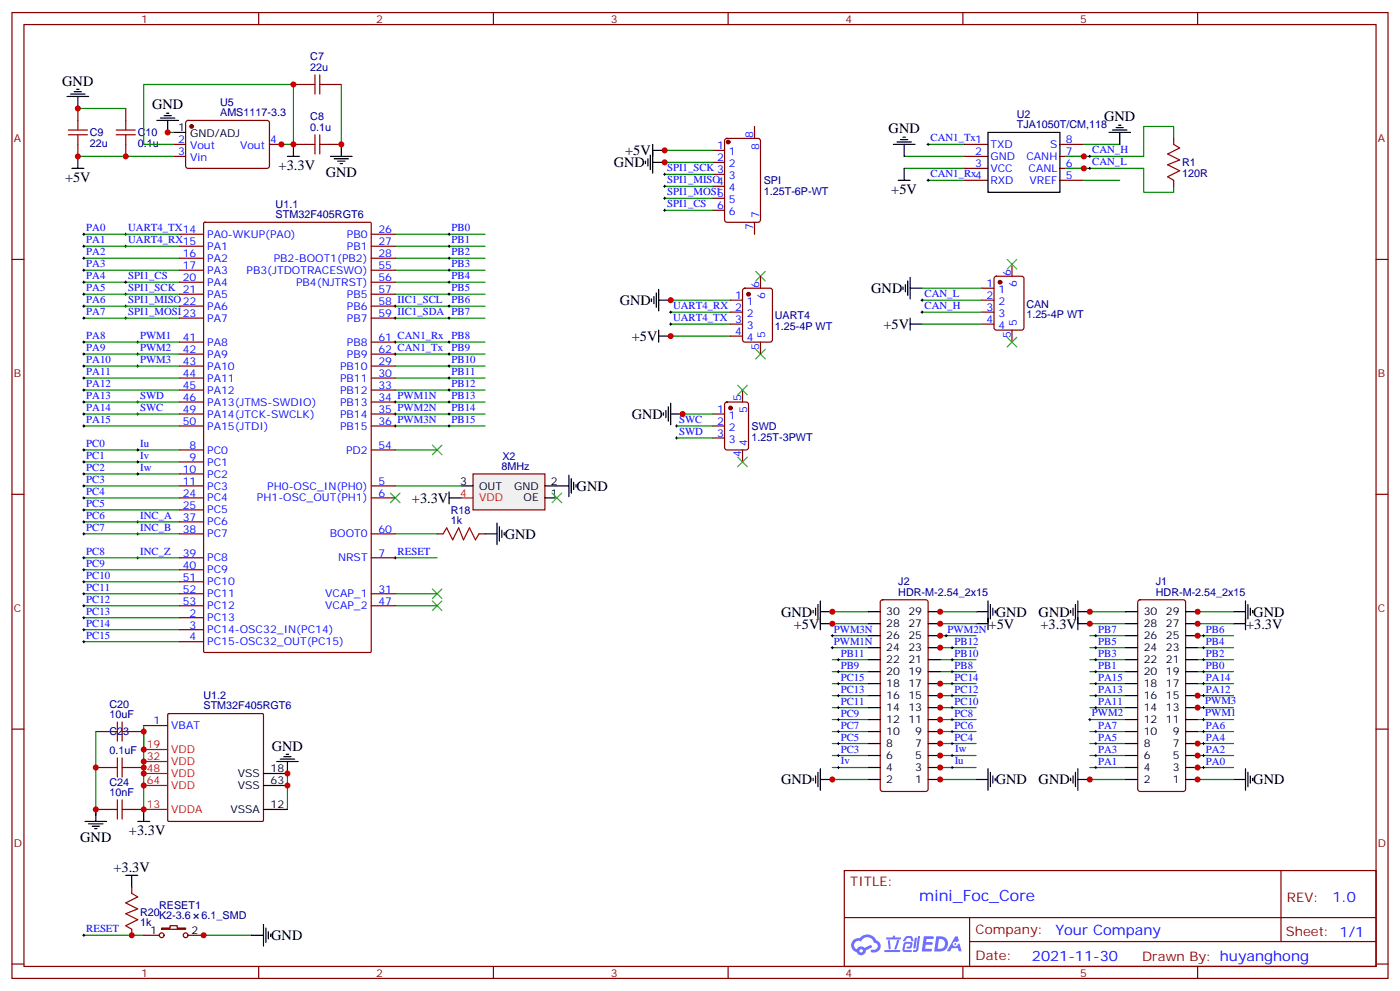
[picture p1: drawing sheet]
<svg xmlns="http://www.w3.org/2000/svg" width="412mm" height="292mm" viewBox="0 0 412 292" stroke-linecap="round" stroke-linejoin="round" font-family="sans-serif">
<g fill="none" stroke="#870000" stroke-width=".35">
<path d="M22.9 31.9v3.6M37 31.9v3.6M54.9 35.7l.5-.2h23.5l.5 .7-.1 12.9-.6 .5-23.6-.1-.4-.6v-12.7zM86.4 24.9h3.6M97 24.9h3.5M22.9 42.5v3.5M37 42.5v3.5M51.2 42.5h3.5M51.2 46h3.5M79.4 42.5h3.5M86.4 42.5h3.6M97 42.5h3.5"/>
<path d="M215.2 88.4h3.5M215.2 91.9h3.5M215.2 95.4h3.5M215.2 99h3.5M219 85l.4-.2h7.4l.7 .5v14.7l-.4 .7h-7.7l-.6-.4-.1-14.8zM224 81.3v3.5M213.7 118.6l.4-.2h5.7l.6 .4 .1 13-.5 .6-5.9 .1-.6-.5-.1-12.9zM218.7 114.8v3.6M224 100.7v3.5M209.9 121.9h3.5M209.9 125.4h3.5M209.9 128.9h3.5"/>
<path d="M218.7 132.5v3.5M128.8 157.2h1.7M141.1 157.2h1.8M38.8 261.2v1.8M38.8 273.6v1.7M42.3 275.3h4.6M47.6 273.2h2.5v-.7h2.1v.7h2.5v.4h-7.1zM55.4 275.3h4.6"/>
<circle cx="47.6" cy="275.3" r=".71"/>
<circle cx="54.7" cy="275.3" r=".71"/>
</g>
<g fill="#870000" stroke="#870000" stroke-width=".35">
<circle cx="56.4" cy="37.2" r=".53"/>
<circle cx="220.5" cy="86.6" r=".53"/>
<circle cx="215.2" cy="120.1" r=".53"/>
</g>
<g fill="none" stroke="#000" stroke-width=".35">
<path d="M19.8 28.4h6.3M20.8 27.7h4.2M21.9 27h2.1M22.6 26.3h.7M22.9 28.4v3.5M46.2 35.5h6.4M47.3 34.7h4.2M48.3 34h2.1M49 33.3h.7M49.4 35.5v3.5M51.2 39h3.5M21.2 49.6h3.5"/>
<path d="M22.9 46v3.6M84.7 46h3.5M86.4 42.5v3.5M97.4 46h6.3M98.4 46.7h4.3M99.5 47.4h2.1M100.2 48.2h.7M100.5 42.5v3.5M191.9 88v.7M192.6 87.3v2.1M193.3 86.3v4.2M194 99h3.6"/>
<path d="M194 85.2v6.3M194 97.2v3.5M194 88.4h3.6M196.8 119.8v4.2M197.6 118.7v6.4M195.4 121.5v.7M196.1 120.8v2.1M197.6 121.9h3.5M142.9 157.2h3.5M146.4 154v6.3M147.1 155v4.3M147.8 156.1v2.1"/>
<path d="M148.5 156.8v.7M37 257.7h3.6M38.8 257.7v3.5M74.1 275.3h3.5M77.6 272.2v6.3M78.3 273.2v4.3M79 274.3v2.1M79.7 275v.7"/>
</g>
<g fill="none" stroke="#008700" stroke-width=".35">
<path d="M22.9 31.9h14.1M49.4 39h1.8M100.5 24.9v17.6M22.9 46h28.3M51.2 42.5h-8.9v-17.6h44.1v17.6h-3.5M197.6 99h17.6M197.6 95.4h17.6M197.6 91.9h17.6M197.6 88.4h17.6M199.3 128.9h10.6M199.3 125.4h10.6M201.1 121.9h8.8"/>
<path d="M24.7 275.3h17.6M60 275.3h14.1"/>
</g>
<g fill="none" stroke="#a10000" stroke-width=".35">
<path d="M20.1 39.7h5.7M20.1 38.3h5.7M22.9 35.5v2.8M22.9 39.7v2.8M34.2 39.7h5.7M34.2 38.3h5.7M37 35.5v2.8M37 39.7v2.8M90 24.9h2.8M92.8 22v5.7M92.8 39.7v5.6M94.2 22v5.7"/>
<path d="M94.2 39.7v5.6M94.2 24.9h2.8M90 42.5h2.8M94.2 42.5h2.8M130.5 157.2l1.1-1.8 1.7 3.5 1.8-3.5 1.4 3.5 1.8-3.5 1.8 3.5 1-1.7M38.8 263l1.8 1.1-3.6 1.7 3.6 1.8-3.6 1.4 3.6 1.8-3.6 1.7 1.8 1.1"/>
</g>
<g fill="none" stroke="#3c3" stroke-width=".35">
<path d="M222.6 79.9l2.8 2.8M225.4 79.9l-2.8 2.8M217.3 113.4l2.8 2.8M220.1 113.4l-2.8 2.8M222.6 102.8l2.8 2.9M225.4 102.8l-2.8 2.9M127.4 131.1l2.8 2.8M130.2 131.1l-2.8 2.8M217.3 134.6l2.8 2.8M220.1 134.6l-2.8 2.8M115 145.2l2.8 2.8M117.8 145.2l-2.8 2.8"/>
<path d="M127.4 173.4l2.8 2.8M127.4 176.9l2.8 2.8M130.2 173.4l-2.8 2.8M130.2 176.9l-2.8 2.8"/>
</g>
<g fill="none" stroke="#000" stroke-width=".29">
<path d="M36.7 72.5h.7M36.7 69h.7M37 68.6v.7M37 72.1v.7M36.7 90.1h.7M36.7 93.7h.7M36.7 86.6h.7M37 86.3v.7M37 89.8v.7M37 93.3v.7M116.1 90.1h.7M116.1 93.7h.7"/>
<path d="M116.4 89.8v.7M116.4 93.3v.7M197.2 95.4h.7M197.2 91.9h.7M197.6 91.5v.8M197.6 95.1v.7M40.2 118.4h.7M40.6 118v.7M116.1 100.7h.7M116.1 104.2h.7M116.4 100.4v.7M116.4 103.9v.7"/>
<path d="M40.2 121.9h.7M40.6 121.5v.7M199 128.9h.7M199 125.4h.7M199.3 125.1v.7M199.3 128.6v.7M40.2 157.2h.7M40.2 153.6h.7M40.6 153.3v.7M40.6 156.8v.7M40.2 164.2h.7M40.6 163.9v.7"/>
<path d="M116.1 164.2h.7M116.4 163.9v.7M24.3 275.3h.7M24.7 275v.7"/>
</g>
<path d="M139.3 139.5h21.2v10.6h-21.2z" fill="#f0f0f0" stroke="#870000" stroke-width=".35"/>
<g fill="none" stroke="#000" stroke-width=".35">
<path d="M190.1 47.4v.8M190.9 46.7v2.2M191.6 45.7v4.2M192.3 44.3h3.5M192.3 42.5v8.5M192.3 47.8h3.5M167.6 139.9v6.3M132.3 146.6h3.5M132.3 144.8v3.5M135.8 143.1h3.5M160.5 146.6h3.5M160.5 143.1h7.1"/>
<path d="M168.3 140.9v4.3M169 142v2.1M169.7 142.7v.7M239.5 179.7v.7M240.2 179v2.2M240.9 178v4.2M241.7 176.9v8.5M291 176.9v8.5M291.7 178v4.2M292.5 179v2.2M293.2 179.7v.7M315.4 179.7v.7"/>
<path d="M316.1 179v2.2M316.8 178v4.2M317.5 176.9v8.5M366.9 176.9v8.5M367.6 178v4.2M368.3 179v2.2M369 179.7v.7M241.7 183.6h3.5M241.7 180.1h3.5M255.8 183.6h3.5M255.8 180.1h3.5M255.8 197.7h3.5"/>
<path d="M255.8 194.2h3.5M255.8 190.7h3.5M255.8 187.1h3.5M273.4 183.6h3.5M273.4 180.1h3.5M273.4 197.7h3.5M273.4 194.2h3.5M273.4 190.7h3.5M273.4 187.1h3.5M287.5 183.6h3.5M287.5 180.1h3.5M317.5 183.6h3.5"/>
<path d="M317.5 180.1h3.5M331.6 183.6h3.5M331.6 180.1h3.5M331.6 197.7h3.5M331.6 194.2h3.5M331.6 190.7h3.5M331.6 187.1h3.5M349.2 183.6h3.6M349.2 180.1h3.6M349.2 197.7h3.6M349.2 194.2h3.6M349.2 190.7h3.6"/>
<path d="M349.2 187.1h3.6M363.4 183.6h3.5M363.4 180.1h3.5M255.8 218.9h3.5M255.8 215.4h3.5M255.8 211.8h3.5M255.8 208.3h3.5M255.8 204.8h3.5M255.8 201.3h3.5M273.4 218.9h3.5M273.4 215.4h3.5M273.4 211.8h3.5"/>
<path d="M273.4 208.3h3.5M273.4 204.8h3.5M273.4 201.3h3.5M331.6 218.9h3.5M331.6 215.4h3.5M331.6 211.8h3.5M331.6 208.3h3.5M331.6 204.8h3.5M331.6 201.3h3.5M349.2 218.9h3.6M349.2 215.4h3.6M349.2 211.8h3.6"/>
<path d="M349.2 208.3h3.6M349.2 204.8h3.6M349.2 201.3h3.6M28.2 238.3v3.5M42.3 238.3v3.5M77.6 238.3h7.1M77.6 231.2h7.1M81.5 224.2h6.3M82.5 223.5h4.3M83.6 222.8h2.1M84.3 222.1h.7M84.7 224.2v3.5h-7.1"/>
<path d="M239.5 229.1v.7M240.2 228.4v2.1M240.9 227.4v4.2M241.7 226.3v6.4M241.7 229.5h3.5M255.8 229.5h3.5M255.8 226h3.5M255.8 222.4h3.5M273.4 229.5h3.5M273.4 226h3.5M273.4 222.4h3.5M287.5 229.5h3.5"/>
<path d="M291 226.3v6.4M291.7 227.4v4.2M292.5 228.4v2.1M293.2 229.1v.7M315.4 229.1v.7M316.1 228.4v2.1M316.8 227.4v4.2M317.5 226.3v6.4M317.5 229.5h3.5M331.6 229.5h3.5M331.6 226h3.5M331.6 222.4h3.5"/>
<path d="M349.2 229.5h3.6M349.2 226h3.6M349.2 222.4h3.6M363.4 229.5h3.5M366.9 226.3v6.4M367.6 227.4v4.2M368.3 228.4v2.1M369 229.1v.7M25 241.8h6.4M26.1 242.5h4.2M27.2 243.2h2.1M27.9 243.9h.7"/>
<path d="M40.6 241.8h3.5"/>
</g>
<path d="M135.8 146.6h3.5M42.3 238.3h7.1M42.3 220.7h7.1M42.3 224.2h7.1M42.3 227.7h7.1M42.3 231.2h7.1" fill="none" stroke="#f00" stroke-width=".35"/>
<path d="M162.6 145.2l2.9 2.8M165.5 145.2l-2.9 2.8" fill="none" stroke="#3c3" stroke-width=".35"/>
<g fill="none" stroke="#008700" stroke-width=".35">
<path d="M195.8 44.3h14.1M195.8 47.8h14.1M195.8 51.3h14.1M195.8 54.9h14.1M195.8 58.4h14.1M24.7 69h28.2M24.7 72.5h28.2M24.7 79.6h28.2M24.7 76h28.2M116.4 69h26.5M116.4 72.5h26.5M116.4 79.6h26.5"/>
<path d="M116.4 76h26.5M195.8 61.9h14.1M24.7 86.6h28.2M24.7 83.1h28.2M24.7 93.7h28.2M24.7 90.1h28.2M116.4 86.6h26.5M116.4 83.1h26.5M116.4 93.7h26.5M116.4 90.1h26.5M24.7 100.7h28.2M24.7 104.2h28.2"/>
<path d="M24.7 111.3h28.2M24.7 107.8h28.2M24.7 118.4h28.2M24.7 114.8h28.2M116.4 100.7h26.5M116.4 104.2h26.5M116.4 111.3h26.5M116.4 107.8h26.5M116.4 118.4h26.5M116.4 114.8h26.5M24.7 136h28.2M24.7 132.5h28.2"/>
<path d="M24.7 125.4h28.2M24.7 121.9h28.2M24.7 139.5h28.2M116.4 132.5h12.4M116.4 125.4h26.5M116.4 121.9h26.5M24.7 143.1h28.2M24.7 157.2h28.2M24.7 150.1h28.2M24.7 146.6h28.2M24.7 153.6h28.2M116.4 143.1h19.4"/>
<path d="M116.4 157.2h12.4M24.7 164.2h28.2M24.7 178.3h28.2M24.7 174.8h28.2M24.7 167.7h28.2M24.7 171.3h28.2M116.4 164.2h12.4M116.4 178.3h12.4M116.4 174.8h12.4M24.7 181.9h28.2M24.7 188.9h28.2M24.7 185.4h28.2"/>
<path d="M245.2 187.1h10.6M245.2 183.6h10.6M245.2 180.1h10.6M245.2 197.7h10.6M245.2 190.7h10.6M245.2 194.2h10.6M276.9 187.1h10.6M276.9 183.6h10.6M276.9 180.1h10.6M276.9 197.7h10.6M276.9 190.7h10.6M276.9 194.2h10.6"/>
<path d="M321 187.1h10.6M321 183.6h10.6M321 180.1h10.6M321 197.7h10.6M321 190.7h10.6M321 194.2h10.6M352.8 187.1h10.6M352.8 183.6h10.6M352.8 180.1h10.6M352.8 197.7h10.6M352.8 190.7h10.6M352.8 194.2h10.6"/>
<path d="M28.2 215.4v24.7M42.3 213.6v24.7M245.2 201.3h10.6M245.2 215.4h10.6M245.2 211.8h10.6M245.2 204.8h10.6M245.2 208.3h10.6M245.2 218.9h10.6M276.9 201.3h10.6M276.9 215.4h10.6M276.9 211.8h10.6M276.9 204.8h10.6"/>
<path d="M276.9 208.3h10.6M276.9 218.9h10.6M321 201.3h10.6M321 215.4h10.6M321 211.8h10.6M321 204.8h10.6M321 208.3h10.6M321 218.9h10.6M352.8 201.3h10.6M352.8 215.4h10.6M352.8 211.8h10.6M352.8 204.8h10.6"/>
<path d="M352.8 208.3h10.6M352.8 218.9h10.6M84.7 227.7v10.6M245.2 229.5h10.6M245.2 226h10.6M245.2 222.4h10.6M276.9 229.5h10.6M276.9 226h10.6M276.9 222.4h10.6M321 229.5h10.6M321 226h10.6M321 222.4h10.6"/>
<path d="M352.8 229.5h10.6M352.8 226h10.6M352.8 222.4h10.6"/>
</g>
<g fill="none" stroke="#000" stroke-width=".29">
<path d="M195.4 51.3h.7M195.4 54.9h.7M195.4 58.4h.7M195.8 51v.7M195.8 54.5v.7M195.8 58v.7M195.4 61.9h.7M195.8 61.6v.7M36.7 83.1h.7M37 82.7v.7M40.2 107.8h.7M40.2 104.2h.7"/>
<path d="M40.2 100.7h.7M40.6 100.4v.7M40.6 103.9v.7M40.6 107.4v.7M116.1 118.4h.7M116.4 118v.7M40.2 132.5h.7M40.2 136h.7M40.2 139.5h.7M40.6 132.1v.7M40.6 135.6v.7M40.6 139.2v.7"/>
<path d="M116.1 125.4h.7M116.1 121.9h.7M116.4 121.5v.7M116.4 125.1v.7"/>
</g>
<g fill="none" stroke="#870000" stroke-width=".35">
<path d="M3.5 3.7h405.4v284.3h-405.4zM7.1 7.2h398.2v277.3h-398.2zM76.2 3.7v3.5M145.3 3.7v3.5M214.5 3.7v3.5M283.6 3.7v3.5M352.8 3.7v3.5M222.2 37.2v3.5M209.9 44.3h3.5M209.9 47.8h3.5M209.9 51.3h3.5M209.9 54.9h3.5"/>
<path d="M209.9 58.4h3.5M213.7 41l.4-.3h9.2l.7 .5v23.5l-.4 .7h-9.5l-.6-.4-.1-23.5zM3.5 76.4h3.6M52.9 69h7.1M52.9 72.5h7.1M52.9 76h7.1M52.9 79.6h7.1M60 65.6l.3-.2h48.7l.3 .2 .1 126.1-.2 .3-48.9 .1-.3-.2zM109.4 69h7M109.4 72.5h7M109.4 76h7M109.4 79.6h7"/>
<path d="M209.9 61.9h3.5M222.2 65.4v3.6M405.3 76.4h3.6M52.9 83.1h7.1M52.9 86.6h7.1M52.9 90.1h7.1M52.9 93.7h7.1M109.4 83.1h7M109.4 86.6h7M109.4 90.1h7M109.4 93.7h7M52.9 107.8h7.1"/>
<path d="M52.9 111.3h7.1M52.9 114.8h7.1M52.9 118.4h7.1M52.9 100.7h7.1M52.9 104.2h7.1M109.4 107.8h7M109.4 111.3h7M109.4 114.8h7M109.4 118.4h7M109.4 100.7h7M109.4 104.2h7M52.9 121.9h7.1"/>
<path d="M52.9 125.4h7.1M52.9 132.5h7.1M52.9 136h7.1M52.9 139.5h7.1M109.4 121.9h7M109.4 125.4h7M109.4 132.5h7M3.5 145.5h3.6M52.9 143.1h7.1M52.9 146.6h7.1M52.9 150.1h7.1M52.9 153.6h7.1"/>
<path d="M52.9 157.2h7.1M109.4 143.1h7M109.4 146.6h7M109.4 157.2h7M405.3 145.5h3.6M52.9 164.2h7.1M52.9 167.7h7.1M52.9 171.3h7.1M52.9 174.8h7.1M52.9 178.3h7.1M109.4 164.2h7M109.4 174.8h7"/>
<path d="M109.4 178.3h7M259.5 176.8l.5-.2h12.7l.6 .4 .1 55.3-.5 .7h-12.9l-.7-.5v-55.2zM335.4 176.8l.4-.2h12.7l.7 .4v55.3l-.4 .7h-13l-.6-.5-.1-55.2zM52.9 181.9h7.1M52.9 185.4h7.1M52.9 188.9h7.1M3.5 214.7h3.6M28.2 215.4h3.5M38.8 215.4h3.5M42.3 213.6h7.1M49.4 210.3l.3-.2h27.6l.3 .2v31.2l-.2 .3h-27.7l-.3-.2zM405.3 214.7h3.6"/>
<path d="M28.2 226h3.5M28.2 238.3h3.5M38.8 226h3.5M38.8 238.3h3.5M248.7 256.3h156.6v28.2h-156.6zM377.3 256.3v20.9M248.7 270.1h156.5M285.6 277.2h119.6M285.6 270.1v14.2M3.5 283.8h3.6M76.2 284.5v3.5M145.3 284.5v3.5"/>
<path d="M214.5 284.5v3.5M283.6 284.5v3.5M352.8 284.5v3.5M405.3 283.8h3.6"/>
</g>
<path d="M31.7 215.4h2.9M34.6 212.5v5.7M36 215.4h2.8M36 212.5v5.7M31.7 226h2.9M31.7 238.3h2.9M34.6 223.1v5.7M34.6 235.5v5.6M36 223.1v5.7M36 235.5v5.6M36 226h2.8M36 238.3h2.8" fill="none" stroke="#a10000" stroke-width=".35"/>
<circle cx="214.5" cy="41.8" r=".53" fill="#870000" stroke="#870000" stroke-width=".35"/>
<g fill="#5487ff">
<path d="M272.1 275.6h2.6l.3 .2-.1 .6h-2l-.1 1h1.6l.4 .4-.4 .3h-1.7l-.2 1.2 1.8 .1 .3 .3-.2 .4h-2.9z"/>
<path d="M281.4 275.7h.7l.4 1.3-.7 .3a.74 .74 0 0 0-1.1 .3 .74 .74 0 0 0 .5 1.1 .74 .74 0 0 0 .9-.7l.5-.3 .7 2.4h-.9l-.2-1h-1.9l-.5 1h-.9z"/>
<path d="M269.5 276.1h.6l-.4 2.9a.31 .31 0 0 1-.3 .3 .31 .31 0 0 1-.3-.3z"/>
<path d="M270.4 275.6h.6l-.5 4a.89 .89 0 0 1-.7 .7 .89 .89 0 0 1-.9-.3l1-.5z"/>
<path d="M266.8 275.8l.6-.2 1.2 .1 .5 1.3-.6 .1-.4-.9-1 .1a.95 .95 0 0 1-1 .8l-.1-.2z"/>
<path d="M266.4 277.5l1.8-.2a1.04 1.04 0 0 1 .6 1.1 1.04 1.04 0 0 1-.8 .9h-.7a.29 .29 0 0 1-.3-.4 .29 .29 0 0 1 .3-.2h.7l.2-.8h-1.4l-.4 1.7 1.9 .1a.29 .29 0 0 1 .3 .3 .29 .29 0 0 1-.3 .3h-2l-.4-.3 .2-2.1z"/>
<path d="M260.5 279.7h4.4a.3 .3 0 0 1 .3 .3 .3 .3 0 0 1-.3 .3h-4.3z"/>
<path d="M264.3 276.8h.6l-.5 1.6a1.02 1.02 0 0 1-.7 1.2l-.2-.3z"/>
<path d="M261.5 276.8h.6l.3 2.4-.3 .3-.3-.2z"/>
<path d="M261.1 276h1.9l.2-.5h.5l-.1 .5h1.5a.29 .29 0 0 1 .3 .3 .29 .29 0 0 1-.3 .3h-3.9z"/>
<path d="M275.8 275.6l-.6 4.5h1.4a2.27 2.27 0 0 0 2.7-2.3 2.27 2.27 0 0 0-2.7-2.2zM276.6 276.4a1.5 1.5 0 0 1 1.8 1.6 1.5 1.5 0 0 1-1.9 1.3h-.3z"/>
<path d="M251.4 276.8a2.09 2.09 0 0 0 1 3.5 1.37 1.37 0 0 0 1.5 .9 1.37 1.37 0 0 0 1.1-1.4l2-1-.5-.7-1.8 1a1.4 1.4 0 0 0-2.3 .4 1.32 1.32 0 0 1-.6-1.9 1.32 1.32 0 0 1 1.9-.4 2.02 2.02 0 0 1 2-1.3 2.02 2.02 0 0 1 1.8 1.6 1.09 1.09 0 0 1 1.1 1.4 1.09 1.09 0 0 1-1.6 .7 .41 .41 0 0 0-.5 .3 .41 .41 0 0 0 .4 .5 1.89 1.89 0 0 0 2.4-1.2 1.89 1.89 0 0 0-1.2-2.4 2.98 2.98 0 0 0-5-.6l-1 .1zM253.2 279.9a.52 .52 0 0 1 1 0 .52 .52 0 0 1-1 0z"/>
<circle cx="281.4" cy="277.9" r=".28"/>
</g>
<g fill="none" stroke="#870000" stroke-width=".35">
<path d="M284 42.5h7M284 46h7M284 49.6h7M284 53.1h7M312.2 42.5h7.1M312.2 46h7.1M312.2 49.6h7.1M312.2 53.1h7.1M345.7 40.7v1.8M345.7 53.1v1.8M298.1 77.8v3.5M289.3 84.8h3.5"/>
<path d="M289.3 88.4h3.5M289.3 91.9h3.5M289.3 95.4h3.5M293 81.5l.5-.2h7.4l.7 .4v14.8l-.4 .6-7.7 .1-.6-.5-.1-14.7zM298.1 97.2v3.5"/>
</g>
<g fill="none" stroke="#000" stroke-width=".35">
<path d="M291 39h21.2v17.6h-21.2zM326.7 39h6.3M327.7 38.3h4.3M328.8 37.6h2.1M329.5 36.9h.7M329.8 39v3.5M263.2 42.5h6.3M264.2 41.8h4.3M264.6 53.1h3.5M265.3 41.1h2.1M266 40.4h.7M266.3 42.5v3.5"/>
<path d="M266.3 49.6v3.5M266 84.5v.7M266.7 83.8v2.1M267.4 82.7v4.3M268.1 84.8h3.5M268.1 81.7v6.3M268.1 93.7v3.5M268.1 95.4h3.5"/>
</g>
<g fill="none" stroke="#008700" stroke-width=".35">
<path d="M266.3 46h17.7M266.3 49.6h17.7M273.4 42.5h10.6M273.4 53.1h10.6M314 49.6h22.9v7h8.8v-1.7M319.3 42.5h10.5M319.3 53.1h10.5M345.7 40.7v-3.5h-8.8v8.8h-22.9M271.6 84.8h17.7M271.6 88.4h17.7M271.6 91.9h17.7M271.6 95.4h17.7"/>
<path d="M42.3 215.4v5.3M42.3 226v1.7"/>
</g>
<g fill="none" stroke="#000" stroke-width=".29">
<path d="M273 42.5h.8M273 53.1h.8M273.4 42.2v.7M273.4 52.7v.7M320.7 46h.7M320.7 49.6h.7M321 45.7v.7M321 49.2v.7M24.3 69h.7M24.3 72.5h.7M24.3 76h.7M24.3 79.6h.7"/>
<path d="M24.7 68.6v.7M24.7 72.1v.7M24.7 75.7v.7M24.7 79.2v.7M131.9 69h.7M131.9 72.5h.7M131.9 76h.7M131.9 79.6h.7M132.3 68.6v.7M132.3 72.1v.7M132.3 75.7v.7M132.3 79.2v.7"/>
<path d="M24.3 83.1h.7M24.3 86.6h.7M24.3 90.1h.7M24.3 93.7h.7M24.7 82.7v.7M24.7 86.3v.7M24.7 89.8v.7M24.7 93.3v.7M131.9 83.1h.7M131.9 86.6h.7M131.9 90.1h.7M131.9 93.7h.7"/>
<path d="M132.3 82.7v.7M132.3 86.3v.7M132.3 89.8v.7M132.3 93.3v.7M271.3 88.4h.7M271.3 91.9h.7M271.6 88v.7M271.6 91.5v.8M24.3 100.7h.7M24.3 104.2h.7M24.3 107.8h.7M24.3 111.3h.7"/>
<path d="M24.3 114.8h.7M24.3 118.4h.7M24.7 100.4v.7M24.7 103.9v.7M24.7 107.4v.7M24.7 110.9v.8M24.7 114.5v.7M24.7 118v.7M131.9 100.7h.7M131.9 104.2h.7M131.9 107.8h.7M131.9 111.3h.7"/>
<path d="M131.9 114.8h.7M131.9 118.4h.7M132.3 100.4v.7M132.3 103.9v.7M132.3 107.4v.7M132.3 110.9v.8M132.3 114.5v.7M132.3 118v.7M24.3 121.9h.7M24.3 125.4h.7M24.3 132.5h.7M24.3 136h.7"/>
<path d="M24.3 139.5h.7M24.7 121.5v.7M24.7 125.1v.7M24.7 132.1v.7M24.7 135.6v.7M24.7 139.2v.7M131.9 121.9h.7M131.9 125.4h.7M132.3 121.5v.7M132.3 125.1v.7M24.3 143.1h.7M24.3 146.6h.7"/>
<path d="M24.3 150.1h.7M24.3 153.6h.7M24.3 157.2h.7M24.7 142.7v.7M24.7 146.2v.7M24.7 149.8v.7M24.7 153.3v.7M24.7 156.8v.7M24.3 164.2h.7M24.3 167.7h.7M24.3 171.3h.7M24.3 174.8h.7"/>
<path d="M24.3 178.3h.7M24.7 163.9v.7M24.7 167.4v.7M24.7 170.9v.7M24.7 174.4v.8M24.7 178v.7M24.3 181.9h.7M24.3 185.4h.7M24.3 188.9h.7M24.7 181.5v.7M24.7 185v.7M24.7 188.6v.7"/>
<path d="M244.8 187.1h.7M244.8 190.7h.7M245.2 186.8v.7M245.2 190.3v.7M246.6 197.7h.7M246.6 194.2h.7M246.9 193.9v.7M246.9 197.4v.7M278.3 187.1h.7M278.7 186.8v.7M280.1 190.7h.7M280.1 197.7h.7"/>
<path d="M280.1 194.2h.7M280.5 190.3v.7M280.5 193.9v.7M280.5 197.4v.7M322.4 187.1h.7M322.4 190.7h.7M322.4 197.7h.7M322.4 194.2h.7M322.8 186.8v.7M322.8 190.3v.7M322.8 193.9v.7M322.8 197.4v.7"/>
<path d="M354.2 187.1h.7M354.2 190.7h.7M354.2 197.7h.7M354.2 194.2h.7M354.5 186.8v.7M354.5 190.3v.7M354.5 193.9v.7M354.5 197.4v.7M246.6 211.8h.7M246.6 208.3h.7M246.6 218.9h.7M246.6 215.4h.7"/>
<path d="M246.6 204.8h.7M246.6 201.3h.7M246.9 200.9v.7M246.9 204.4v.7M246.9 208v.7M246.9 211.5v.7M246.9 215v.7M246.9 218.5v.8M280.1 211.8h.7M280.1 208.3h.7M280.1 218.9h.7M280.1 215.4h.7"/>
<path d="M280.1 204.8h.7M280.1 201.3h.7M280.5 200.9v.7M280.5 204.4v.7M280.5 208v.7M280.5 211.5v.7M280.5 215v.7M280.5 218.5v.8M320.7 211.8h.7M321 211.5v.7M322.4 208.3h.7M322.4 218.9h.7"/>
<path d="M322.4 215.4h.7M322.4 204.8h.7M322.4 201.3h.7M322.8 200.9v.7M322.8 204.4v.7M322.8 208v.7M322.8 215v.7M322.8 218.5v.8M354.2 211.8h.7M354.2 208.3h.7M354.2 218.9h.7M354.2 215.4h.7"/>
<path d="M354.2 204.8h.7M354.2 201.3h.7M354.5 200.9v.7M354.5 204.4v.7M354.5 208v.7M354.5 211.5v.7M354.5 215v.7M354.5 218.5v.8M246.6 222.4h.7M246.6 226h.7M246.9 222.1v.7M246.9 225.6v.7"/>
<path d="M280.1 222.4h.7M280.1 226h.7M280.5 222.1v.7M280.5 225.6v.7M322.4 222.4h.7M322.4 226h.7M322.8 222.1v.7M322.8 225.6v.7M354.2 222.4h.7M354.2 226h.7M354.5 222.1v.7M354.5 225.6v.7"/>
</g>
<path d="M345.7 42.5l1.8 1.1-3.5 1.7 3.5 1.8-3.5 1.4 3.5 1.8-3.5 1.7 1.7 1.1" fill="none" stroke="#a10000" stroke-width=".35"/>
<circle cx="294.6" cy="83.1" r=".53" fill="#870000" stroke="#870000" stroke-width=".35"/>
<path d="M296.7 76.4l2.8 2.8M299.5 76.4l-2.8 2.8M296.7 99.3l2.8 2.8M299.5 99.3l-2.8 2.8" fill="none" stroke="#3c3" stroke-width=".35"/>
<g fill="#c00">
<circle cx="37" cy="46" r=".88"/>
<circle cx="22.9" cy="46" r=".88"/>
<circle cx="22.9" cy="31.9" r=".88"/>
<circle cx="86.4" cy="42.5" r=".88"/>
<circle cx="86.4" cy="24.9" r=".88"/>
<circle cx="100.5" cy="42.5" r=".88"/>
<circle cx="38.8" cy="275.3" r=".88"/>
<circle cx="42.3" cy="220.7" r=".88"/>
<circle cx="42.3" cy="224.2" r=".88"/>
<circle cx="42.3" cy="227.7" r=".88"/>
<circle cx="42.3" cy="231.2" r=".88"/>
<circle cx="84.7" cy="231.2" r=".88"/>
<circle cx="42.3" cy="238.3" r=".88"/>
<circle cx="84.7" cy="227.7" r=".88"/>
<circle cx="28.2" cy="238.3" r=".88"/>
<circle cx="352.8" cy="229.5" r=".88"/>
<circle cx="352.8" cy="226" r=".88"/>
<circle cx="352.8" cy="218.9" r=".88"/>
<circle cx="352.8" cy="222.4" r=".88"/>
<circle cx="352.8" cy="208.3" r=".88"/>
<circle cx="352.8" cy="204.8" r=".88"/>
<circle cx="352.8" cy="180.1" r=".88"/>
<circle cx="352.8" cy="183.6" r=".88"/>
<circle cx="352.8" cy="187.1" r=".88"/>
<circle cx="321" cy="229.5" r=".88"/>
<circle cx="321" cy="180.1" r=".88"/>
<circle cx="321" cy="183.6" r=".88"/>
<circle cx="276.9" cy="222.4" r=".88"/>
<circle cx="276.9" cy="218.9" r=".88"/>
<circle cx="276.9" cy="226" r=".88"/>
<circle cx="276.9" cy="229.5" r=".88"/>
<circle cx="276.9" cy="208.3" r=".88"/>
<circle cx="276.9" cy="204.8" r=".88"/>
<circle cx="276.9" cy="211.8" r=".88"/>
<circle cx="276.9" cy="215.4" r=".88"/>
<circle cx="276.9" cy="190.7" r=".88"/>
<circle cx="276.9" cy="201.3" r=".88"/>
<circle cx="276.9" cy="180.1" r=".88"/>
<circle cx="276.9" cy="183.6" r=".88"/>
<circle cx="276.9" cy="187.1" r=".88"/>
<circle cx="245.2" cy="229.5" r=".88"/>
<circle cx="245.2" cy="180.1" r=".88"/>
<circle cx="245.2" cy="183.6" r=".88"/>
<circle cx="195.8" cy="47.8" r=".88"/>
<circle cx="195.8" cy="44.3" r=".88"/>
<circle cx="201.1" cy="121.9" r=".88"/>
<circle cx="197.6" cy="88.4" r=".88"/>
<circle cx="197.6" cy="99" r=".88"/>
<circle cx="60" cy="275.3" r=".88"/>
<circle cx="82.9" cy="42.5" r=".88"/>
<circle cx="49.4" cy="39" r=".88"/>
<circle cx="319.3" cy="46" r=".88"/>
<circle cx="319.3" cy="49.6" r=".88"/>
<circle cx="42.3" cy="215.4" r=".88"/>
<circle cx="42.3" cy="226" r=".88"/>
<circle cx="28.2" cy="226" r=".88"/>
</g>
<text font-size="4.6" fill="#00f" x="270.8" y="265.3">mini_Foc_Core</text>
<g font-size="4.2">
<text x="18.3" y="25.2">GND</text>
<text x="44.8" y="32.2">GND</text>
<text x="325.3" y="35.7">GND</text>
<text x="261.8" y="39.3">GND</text>
<text x="184.1" y="45.7">+5V</text>
<text x="19.2" y="53.5">+5V</text>
<text x="82.1" y="50">+3.3V</text>
<text x="96" y="52.1">GND</text>
<text x="180.8" y="49.2">GND</text>
<text x="262.5" y="57">+5V</text>
<text x="182.6" y="89.8">GND</text>
<text x="256.7" y="86.3">GND</text>
<text x="186.1" y="100.4">+5V</text>
<text x="260.2" y="96.8">+5V</text>
<text x="186.1" y="123.4">GND</text>
<text x="121.3" y="148.1">+3.3V</text>
<text x="169.9" y="144.5">GND</text>
<text x="148.7" y="158.6">GND</text>
<text x="230.1" y="181.5">GND</text>
<text x="233.8" y="185.1">+5V</text>
<text x="291.2" y="185.1">+5V</text>
<text x="293.3" y="181.5">GND</text>
<text x="306" y="181.5">GND</text>
<text x="306.5" y="185.1">+3.3V</text>
<text x="367.1" y="185.1">+3.3V</text>
<text x="369.2" y="181.5">GND</text>
<text x="80.1" y="221.1">GND</text>
<text x="230.1" y="230.9">GND</text>
<text x="293.3" y="230.9">GND</text>
<text x="306" y="230.9">GND</text>
<text x="369.2" y="230.9">GND</text>
<text x="38" y="245.8">+3.3V</text>
<text x="23.6" y="247.8">GND</text>
<text x="33.4" y="256.7">+3.3V</text>
<text x="79.9" y="276.8">GND</text>
</g>
<g font-size="4.2" fill="#00f">
<text x="392.5" y="265.6">1.0</text>
<text x="310.9" y="275.1">Your Company</text>
<text x="304" y="282.9">2021-11-30</text>
</g>
<g font-size="3.9" fill="#800">
<text x="250.5" y="260.9">TITLE:</text>
<text x="379.1" y="265.6">REV:</text>
<text x="287.4" y="275.1">Company:</text>
<text x="378.7" y="275.7">Sheet: 1/1</text>
<text x="287.4" y="282.8">Date:</text>
<text x="336.4" y="282.8">Drawn By: huyanghong</text>
</g>
<g font-size="3.2" fill="#800">
<text x="41.6" y="6.7">1</text>
<text x="110.8" y="6.7">2</text>
<text x="179.9" y="6.7">3</text>
<text x="249.1" y="6.7">4</text>
<text x="318.2" y="6.7">5</text>
<text x="4.1" y="41.8">A</text>
<text x="405.9" y="41.8">A</text>
<text x="4.1" y="110.9">B</text>
<text x="405.9" y="110.9">B</text>
<text x="4.1" y="180.1">C</text>
<text x="405.9" y="180.1">C</text>
<text x="4.1" y="249.2">D</text>
<text x="405.9" y="249.2">D</text>
<text x="41.6" y="287.5">1</text>
<text x="110.8" y="287.5">2</text>
<text x="179.9" y="287.5">3</text>
<text x="249.1" y="287.5">4</text>
<text x="318.2" y="287.5">5</text>
</g>
<g font-size="3.2" fill="#000080">
<text x="91.4" y="17.8">C7</text>
<text x="91.4" y="21">22u</text>
<text x="64.9" y="34.2">AMS1117-3.3</text>
<text x="64.9" y="31.2">U5</text>
<text x="91.4" y="35.4">C8</text>
<text x="299.5" y="34.7">U2</text>
<text x="26.5" y="40.1">C9</text>
<text x="40.6" y="40.1">C10</text>
<text x="91.4" y="38.6">0.1u</text>
<text x="299.5" y="37.8">TJA1050T/CM,118</text>
<text x="26.5" y="43.3">22u</text>
<text x="40.6" y="43.3">0.1u</text>
<text x="348.2" y="52.1">120R</text>
<text x="348.2" y="49">R1</text>
<text x="225" y="57.4">1.25T-6P-WT</text>
<text x="225" y="54.3">SPI</text>
<text x="81.2" y="64.2">STM32F405RGT6</text>
<text x="81.2" y="61.1">U1.1</text>
<text x="228.2" y="94.1">UART4</text>
<text x="302.3" y="93.6">1.25-4P WT</text>
<text x="302.3" y="90.5">CAN</text>
<text x="228.2" y="97.1">1.25-4P WT</text>
<text x="221.4" y="129.7">1.25T-3PWT</text>
<text x="221.4" y="126.7">SWD</text>
<text x="148" y="135.4">X2</text>
<text x="147.7" y="138.5">8MHz</text>
<text x="132.8" y="154.3">1k</text>
<text x="132.8" y="151.3">R18</text>
<text x="264.6" y="172.4">J2</text>
<text x="340.5" y="172.4">J1</text>
<text x="264.6" y="175.5">HDR-M-2.54_2x15</text>
<text x="340.5" y="175.5">HDR-M-2.54_2x15</text>
<text x="32.3" y="208.3">C20</text>
<text x="60" y="208.8">STM32F405RGT6</text>
<text x="60" y="205.8">U1.2</text>
<text x="32.3" y="211.5">10uF</text>
<text x="32.3" y="216.5">C23</text>
<text x="32.3" y="222.1">0.1uF</text>
<text x="32.3" y="231.3">C24</text>
<text x="32.3" y="234.4">10nF</text>
<text x="41.3" y="269.6">R20</text>
<text x="46.9" y="267.5">RESET1</text>
<text x="41.3" y="272.6">1k</text>
<text x="46.9" y="270.5">K2-3.6</text>
<text x="59.4" y="270.5">6.1_SMD</text>
</g>
<g font-size="3.2">
<text x="52.5" y="38.6">1</text>
<text x="56" y="40.4">GND/ADJ</text>
<text x="135.6" y="142.7">3</text>
<text x="162.3" y="142.7">2</text>
<text x="141.1" y="144.1">OUT</text>
<text x="151.5" y="144.1">GND</text>
<text x="154.2" y="147.6">OE</text>
<text x="162.3" y="146.2">1</text>
<text x="261.1" y="184.7">28</text>
<text x="261.1" y="181.2">30</text>
<text x="267.6" y="184.7">27</text>
<text x="267.6" y="181.2">29</text>
<text x="336.9" y="184.7">28</text>
<text x="336.9" y="181.2">30</text>
<text x="343.5" y="184.7">27</text>
<text x="343.5" y="181.2">29</text>
<text x="261.1" y="191.7">24</text>
<text x="261.1" y="188.2">26</text>
<text x="267.6" y="191.7">23</text>
<text x="267.6" y="188.2">25</text>
<text x="336.9" y="191.7">24</text>
<text x="336.9" y="188.2">26</text>
<text x="343.5" y="191.7">23</text>
<text x="343.5" y="188.2">25</text>
<text x="261.1" y="195.3">22</text>
<text x="267.6" y="195.3">21</text>
<text x="336.9" y="195.3">22</text>
<text x="343.5" y="195.3">21</text>
<text x="261.1" y="202.3">18</text>
<text x="261.1" y="198.8">20</text>
<text x="267.6" y="202.3">17</text>
<text x="267.6" y="198.8">19</text>
<text x="336.9" y="202.3">18</text>
<text x="336.9" y="198.8">20</text>
<text x="343.5" y="202.3">17</text>
<text x="343.5" y="198.8">19</text>
<text x="261.1" y="209.4">14</text>
<text x="261.1" y="205.8">16</text>
<text x="267.6" y="209.4">13</text>
<text x="267.6" y="205.8">15</text>
<text x="336.9" y="209.4">14</text>
<text x="336.9" y="205.8">16</text>
<text x="343.5" y="209.4">13</text>
<text x="343.5" y="205.8">15</text>
<text x="261.1" y="212.9">12</text>
<text x="267.6" y="212.9">11</text>
<text x="336.9" y="212.9">12</text>
<text x="343.5" y="212.9">11</text>
<text x="261.1" y="220">8</text>
<text x="261.1" y="216.4">10</text>
<text x="269.6" y="220">7</text>
<text x="269.6" y="216.4">9</text>
<text x="336.9" y="220">8</text>
<text x="336.9" y="216.4">10</text>
<text x="345.5" y="220">7</text>
<text x="345.5" y="216.4">9</text>
<text x="79.7" y="227.4">18</text>
<text x="261.1" y="227">4</text>
<text x="261.1" y="223.5">6</text>
<text x="269.6" y="227">3</text>
<text x="269.6" y="223.5">5</text>
<text x="336.9" y="227">4</text>
<text x="336.9" y="223.5">6</text>
<text x="345.5" y="227">3</text>
<text x="345.5" y="223.5">5</text>
<text x="70" y="228.8">VSS</text>
<text x="70" y="232.3">VSS</text>
<text x="79.7" y="230.9">63</text>
<text x="261.1" y="230.5">2</text>
<text x="269.6" y="230.5">1</text>
<text x="336.9" y="230.5">2</text>
<text x="345.5" y="230.5">1</text>
<text x="67.9" y="239.4">VSSA</text>
<text x="79.7" y="237.9">12</text>
<text x="44.2" y="275">1</text>
<text x="56.4" y="275">2</text>
</g>
<g font-size="3.2" fill="#00f">
<text x="221.9" y="40.6" transform="rotate(-90 221.9 40.6)">8</text>
<text x="274.1" y="41.6">CAN1_Tx1</text>
<text x="52.5" y="42.2">2</text>
<text x="52.5" y="45.7">3</text>
<text x="56" y="43.9">Vout</text>
<text x="56" y="47.4">Vin</text>
<text x="70.7" y="43.9">Vout</text>
<text x="79.6" y="42.2">4</text>
<text x="211.2" y="43.9">1</text>
<text x="211.2" y="47.4">2</text>
<text x="214.7" y="45.7">1</text>
<text x="223.7" y="44.1" transform="rotate(-90 223.7 44.1)">8</text>
<text x="287.3" y="45.7">2</text>
<text x="291.7" y="43.6">TXD</text>
<text x="291.7" y="47.1">GND</text>
<text x="302.4" y="47.1">CANH</text>
<text x="309.3" y="43.6">S</text>
<text x="314" y="45.7">7</text>
<text x="314" y="42.2">8</text>
<text x="321.7" y="45.2">CAN_H</text>
<text x="196.5" y="50.4">SPI1_SCK 3</text>
<text x="196.5" y="54">SPI1_MISO4</text>
<text x="214.7" y="49.2">2</text>
<text x="214.7" y="52.7">3</text>
<text x="274.1" y="52.2">CAN1_Rx4</text>
<text x="287.3" y="49.2">3</text>
<text x="291.7" y="50.6">VCC</text>
<text x="303" y="50.6">CANL</text>
<text x="314" y="52.7">5</text>
<text x="314" y="49.2">6</text>
<text x="321.7" y="48.7">CAN_L</text>
<text x="196.5" y="57.5">SPI1_MOSI5</text>
<text x="214.7" y="56.3">4</text>
<text x="214.7" y="59.8">5</text>
<text x="291.7" y="54.2">RXD</text>
<text x="303.3" y="54.2">VREF</text>
<text x="196.5" y="61">SPI1_CS</text>
<text x="211.2" y="61.6">6</text>
<text x="214.7" y="63.3">6</text>
<text x="223.7" y="64.1" transform="rotate(-90 223.7 64.1)">7</text>
<text x="25.4" y="68.1">PA0</text>
<text x="25.4" y="71.6">PA1</text>
<text x="37.7" y="71.6">UART4_RX15</text>
<text x="37.7" y="68.1">UART4_TX14</text>
<text x="61" y="70">PA0-WKUP(PA0)</text>
<text x="102.2" y="70">PB0</text>
<text x="111.5" y="68.6">26</text>
<text x="133" y="68.1">PB0</text>
<text x="133" y="71.6">PB1</text>
<text x="221.9" y="67.6" transform="rotate(-90 221.9 67.6)">7</text>
<text x="25.4" y="75.1">PA2</text>
<text x="53.8" y="75.7">16</text>
<text x="61" y="73.6">PA1</text>
<text x="61" y="77.1">PA2</text>
<text x="80.6" y="77.1">PB2-BOOT1(PB2)</text>
<text x="102.2" y="73.6">PB1</text>
<text x="111.5" y="72.1">27</text>
<text x="111.5" y="75.7">28</text>
<text x="133" y="75.1">PB2</text>
<text x="25.4" y="78.7">PA3</text>
<text x="25.4" y="82.2">PA4</text>
<text x="37.7" y="82.2">SPI1_CS</text>
<text x="53.8" y="79.2">17</text>
<text x="53.8" y="82.7">20</text>
<text x="61" y="80.6">PA3</text>
<text x="72.6" y="80.6">PB3(JTDOTRACESWO)</text>
<text x="111.5" y="79.2">55</text>
<text x="111.5" y="82.7">56</text>
<text x="133" y="78.7">PB3</text>
<text x="133" y="82.2">PB4</text>
<text x="297.7" y="81.1" transform="rotate(-90 297.7 81.1)">6</text>
<text x="25.4" y="85.7">PA5</text>
<text x="25.4" y="89.3">PA6</text>
<text x="37.7" y="89.3">SPI1_MISO22</text>
<text x="37.7" y="85.7">SPI1_SCK 21</text>
<text x="61" y="84.1">PA4</text>
<text x="61" y="87.7">PA5</text>
<text x="87.2" y="84.1">PB4(NJTRST)</text>
<text x="102.2" y="87.7">PB5</text>
<text x="111.5" y="86.3">57</text>
<text x="111.5" y="89.8">58 IIC1_SCL</text>
<text x="133" y="85.7">PB5</text>
<text x="133" y="89.3">PB6</text>
<text x="216.5" y="88">1</text>
<text x="220" y="89.8">1</text>
<text x="223.7" y="84.7" transform="rotate(-90 223.7 84.7)">6</text>
<text x="225.4" y="88.2" transform="rotate(-90 225.4 88.2)">6</text>
<text x="272.3" y="87.5">CAN_L</text>
<text x="290.6" y="84.5">1</text>
<text x="290.6" y="88">2</text>
<text x="294.1" y="86.3">1</text>
<text x="294.1" y="89.8">2</text>
<text x="299.5" y="84.6" transform="rotate(-90 299.5 84.6)">6</text>
<text x="25.4" y="92.8">PA7</text>
<text x="37.7" y="92.8">SPI1_MOSI23</text>
<text x="61" y="91.2">PA6</text>
<text x="61" y="94.7">PA7</text>
<text x="102.2" y="91.2">PB6</text>
<text x="102.2" y="94.7">PB7</text>
<text x="111.5" y="93.3">59 IIC1_SDA PB7</text>
<text x="198.3" y="94.5">UART4_TX 3</text>
<text x="198.3" y="91">UART4_RX 2</text>
<text x="220" y="93.3">2</text>
<text x="272.3" y="91">CAN_H</text>
<text x="290.6" y="91.5">3</text>
<text x="290.6" y="95.1">4</text>
<text x="294.1" y="93.3">3</text>
<text x="299.5" y="95.9" transform="rotate(-90 299.5 95.9)">5</text>
<text x="25.4" y="99.8">PA8</text>
<text x="41.3" y="99.8">PWM1</text>
<text x="53.8" y="100.4">41</text>
<text x="61" y="101.8">PA8</text>
<text x="102.2" y="101.8">PB8</text>
<text x="111.5" y="100.4">61 CAN1_Rx</text>
<text x="133" y="99.8">PB8</text>
<text x="216.5" y="98.6">4</text>
<text x="220" y="96.8">3</text>
<text x="220" y="100.4">4</text>
<text x="225.4" y="99.4" transform="rotate(-90 225.4 99.4)">5</text>
<text x="294.1" y="96.8">4</text>
<text x="297.7" y="99.4" transform="rotate(-90 297.7 99.4)">5</text>
<text x="25.4" y="103.4">PA9</text>
<text x="25.4" y="106.9">PA10</text>
<text x="41.3" y="106.9">PWM3</text>
<text x="41.3" y="103.4">PWM2</text>
<text x="53.8" y="103.9">42</text>
<text x="53.8" y="107.4">43</text>
<text x="61" y="105.3">PA9</text>
<text x="102.2" y="105.3">PB9</text>
<text x="111.5" y="107.4">29</text>
<text x="111.5" y="103.9">62 CAN1_Tx</text>
<text x="133" y="103.4">PB9</text>
<text x="133" y="106.9">PB10</text>
<text x="223.7" y="102.9" transform="rotate(-90 223.7 102.9)">5</text>
<text x="25.4" y="110.4">PA11</text>
<text x="25.4" y="113.9">PA12</text>
<text x="53.8" y="110.9">44</text>
<text x="61" y="108.8">PA10</text>
<text x="61" y="112.4">PA11</text>
<text x="100.2" y="108.8">PB10</text>
<text x="100.2" y="112.4">PB11</text>
<text x="111.5" y="110.9">30</text>
<text x="133" y="110.4">PB11</text>
<text x="133" y="113.9">PB12</text>
<text x="25.4" y="117.5">PA13</text>
<text x="41.3" y="117.5">SWD</text>
<text x="53.8" y="114.5">45</text>
<text x="53.8" y="118">46</text>
<text x="61" y="115.9">PA12</text>
<text x="61" y="119.4">PA13(JTMS-SWDIO)</text>
<text x="100.2" y="115.9">PB12</text>
<text x="100.2" y="119.4">PB13</text>
<text x="111.5" y="114.5">33</text>
<text x="111.5" y="118">34 PWM1N</text>
<text x="133" y="117.5">PB13</text>
<text x="218.4" y="118.2" transform="rotate(-90 218.4 118.2)">5</text>
<text x="25.4" y="121">PA14</text>
<text x="25.4" y="124.5">PA15</text>
<text x="41.3" y="121">SWC</text>
<text x="53.8" y="121.5">49</text>
<text x="53.8" y="125.1">50</text>
<text x="61" y="122.9">PA14(JTCK-SWCLK)</text>
<text x="100.2" y="122.9">PB14</text>
<text x="111.5" y="121.5">35 PWM2N</text>
<text x="111.5" y="125.1">36 PWM3N</text>
<text x="133" y="121">PB14</text>
<text x="133" y="124.5">PB15</text>
<text x="200" y="124.5">SWC</text>
<text x="211.2" y="121.5">1</text>
<text x="211.2" y="125.1">2</text>
<text x="214.7" y="123.3">1</text>
<text x="220.1" y="121.7" transform="rotate(-90 220.1 121.7)">5</text>
<text x="25.4" y="131.6">PC0</text>
<text x="41.3" y="131.6">Iu</text>
<text x="61" y="126.5">PA15(JTDI)</text>
<text x="100.2" y="126.5">PB15</text>
<text x="200" y="128.1">SWD</text>
<text x="211.2" y="128.6">3</text>
<text x="214.7" y="126.8">2</text>
<text x="214.7" y="130.4">3</text>
<text x="220.1" y="131.2" transform="rotate(-90 220.1 131.2)">4</text>
<text x="25.4" y="135.1">PC1</text>
<text x="41.3" y="135.1">Iv</text>
<text x="55.8" y="132.1">8</text>
<text x="55.8" y="135.6">9</text>
<text x="61" y="133.5">PC0</text>
<text x="61" y="137.1">PC1</text>
<text x="101.9" y="133.5">PD2</text>
<text x="111.5" y="132.1">54</text>
<text x="218.4" y="134.7" transform="rotate(-90 218.4 134.7)">4</text>
<text x="25.4" y="138.6">PC2</text>
<text x="25.4" y="142.2">PC3</text>
<text x="41.3" y="138.6">Iw</text>
<text x="53.8" y="139.2">10</text>
<text x="53.8" y="142.7">11</text>
<text x="61" y="140.6">PC2</text>
<text x="111.5" y="142.7">5</text>
<text x="25.4" y="145.7">PC4</text>
<text x="25.4" y="149.2">PC5</text>
<text x="53.8" y="146.2">24</text>
<text x="53.8" y="149.8">25</text>
<text x="61" y="144.1">PC3</text>
<text x="61" y="147.6">PC4</text>
<text x="75.7" y="147.6">PH1-OSC_OUT(PH1)</text>
<text x="78.7" y="144.1">PH0-OSC_IN(PH0)</text>
<text x="111.5" y="146.2">6</text>
<text x="25.4" y="152.8">PC6</text>
<text x="41.3" y="152.8">INC_A</text>
<text x="53.8" y="153.3">37</text>
<text x="61" y="151.2">PC5</text>
<text x="61" y="154.7">PC6</text>
<text x="25.4" y="156.3">PC7</text>
<text x="41.3" y="156.3">INC_B</text>
<text x="53.8" y="156.8">38</text>
<text x="61" y="158.2">PC7</text>
<text x="97.2" y="158.2">BOOT0</text>
<text x="111.5" y="156.8">60</text>
<text x="25.4" y="163.3">PC8</text>
<text x="25.4" y="166.9">PC9</text>
<text x="41.3" y="163.3">INC_Z</text>
<text x="53.8" y="163.9">39</text>
<text x="53.8" y="167.4">40</text>
<text x="61" y="165.3">PC8</text>
<text x="99.6" y="165.3">NRST</text>
<text x="111.5" y="163.9">7</text>
<text x="117.1" y="163.3">RESET</text>
<text x="25.4" y="170.4">PC10</text>
<text x="25.4" y="173.9">PC11</text>
<text x="53.8" y="170.9">51</text>
<text x="61" y="168.8">PC9</text>
<text x="61" y="172.3">PC10</text>
<text x="25.4" y="177.4">PC12</text>
<text x="53.8" y="174.4">52</text>
<text x="53.8" y="178">53</text>
<text x="61" y="175.9">PC11</text>
<text x="61" y="179.4">PC12</text>
<text x="95.8" y="175.9">VCAP_1</text>
<text x="95.8" y="179.4">VCAP_2</text>
<text x="111.5" y="174.4">31</text>
<text x="111.5" y="178">47</text>
<text x="25.4" y="181">PC13</text>
<text x="25.4" y="184.5">PC14</text>
<text x="55.8" y="181.5">2</text>
<text x="55.8" y="185">3</text>
<text x="61" y="182.9">PC13</text>
<text x="25.4" y="188">PC15</text>
<text x="55.8" y="188.6">4</text>
<text x="61" y="186.4">PC14-OSC32_IN(PC14)</text>
<text x="61" y="190">PC15-OSC32_OUT(PC15)</text>
<text x="245.6" y="186.2">PWM3N</text>
<text x="245.6" y="189.7">PWM1N</text>
<text x="279.1" y="186.2">PWM2N</text>
<text x="281.2" y="189.8">PB12</text>
<text x="323.5" y="189.8">PB5</text>
<text x="323.5" y="186.3">PB7</text>
<text x="355.2" y="189.8">PB4</text>
<text x="355.2" y="186.3">PB6</text>
<text x="247.6" y="196.8">PB9</text>
<text x="247.6" y="193.3">PB11</text>
<text x="281.2" y="196.8">PB8</text>
<text x="281.2" y="193.3">PB10</text>
<text x="323.5" y="196.8">PB1</text>
<text x="323.5" y="193.3">PB3</text>
<text x="355.2" y="196.8">PB0</text>
<text x="355.2" y="193.3">PB2</text>
<text x="247.6" y="203.9">PC13</text>
<text x="247.6" y="200.4">PC15</text>
<text x="281.2" y="203.9">PC12</text>
<text x="281.2" y="200.4">PC14</text>
<text x="323.5" y="203.9">PA13</text>
<text x="323.5" y="200.4">PA15</text>
<text x="355.2" y="203.9">PA12</text>
<text x="355.2" y="200.4">PA14</text>
<text x="247.6" y="207.4">PC11</text>
<text x="281.2" y="207.4">PC10</text>
<text x="323.5" y="207.4">PA11</text>
<text x="355" y="207.4">PWM3</text>
<text x="45.3" y="213.3">1</text>
<text x="50.4" y="214.7">VBAT</text>
<text x="247.6" y="214.5">PC7</text>
<text x="247.6" y="211">PC9</text>
<text x="281.2" y="214.5">PC6</text>
<text x="281.2" y="211">PC8</text>
<text x="321.7" y="210.9">PWM2</text>
<text x="323.5" y="214.5">PA7</text>
<text x="355" y="210.9">PWM1</text>
<text x="355.2" y="214.5">PA6</text>
<text x="247.6" y="221.5">PC3</text>
<text x="247.6" y="218">PC5</text>
<text x="281.2" y="218">PC4</text>
<text x="281.3" y="221.5">Iw</text>
<text x="323.5" y="221.5">PA3</text>
<text x="323.5" y="218">PA5</text>
<text x="355.2" y="221.5">PA2</text>
<text x="355.2" y="218">PA4</text>
<text x="247.7" y="225">Iv</text>
<text x="281.2" y="225">Iu</text>
<text x="323.5" y="225.1">PA1</text>
<text x="355.2" y="225.1">PA0</text>
<text x="25.4" y="274.5">RESET</text>
</g>
<g font-size="3.2" fill="#f00">
<text x="135.6" y="146.2">4</text>
<text x="141.1" y="147.6">VDD</text>
<text x="43.2" y="220.3">19</text>
<text x="50.4" y="221.7">VDD</text>
<text x="43.2" y="223.8">32</text>
<text x="43.2" y="227.4">48</text>
<text x="50.4" y="225.2">VDD</text>
<text x="43.2" y="230.9">64</text>
<text x="50.4" y="228.8">VDD</text>
<text x="50.4" y="232.3">VDD</text>
<text x="43.2" y="237.9">13</text>
<text x="50.4" y="239.4">VDDA</text>
</g>
</svg>
